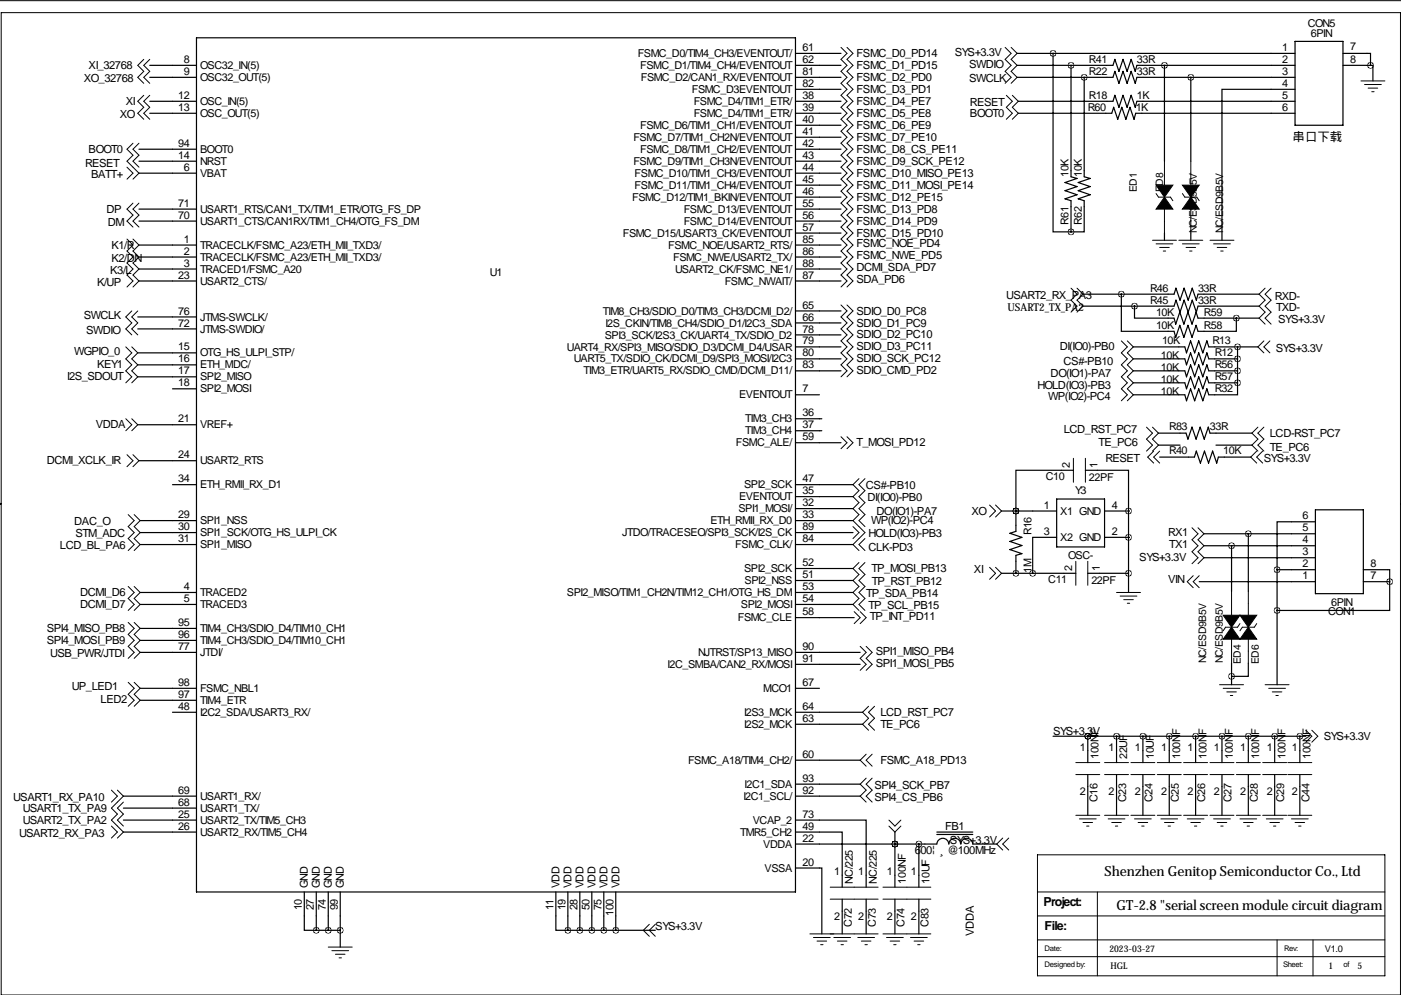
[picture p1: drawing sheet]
<svg xmlns="http://www.w3.org/2000/svg" width="297mm" height="211mm" viewBox="0 0 297 211" stroke-linecap="round" stroke-linejoin="round" font-family="sans-serif">
<g fill="none" stroke="#000" stroke-width=".21">
<path d="M0 .1h297.1M.3 2.7h296.6v208.3h-296.6zM30.5 12.6l-1.3 1.3 1.3 1.2-1.3 1.3 1.3 1.3M31.7 12.6l-1.2 1.3 1.2 1.2-1.2 1.3 1.2 1.3M178.3 10l1.3 1.3-1.3 1.3 1.3 1.3-1.3 1.2 1.3 1.3-1.3 1.3 1.3 1.2-1.3 1.3 1.3 1.3-1.3 1.2 1.3 1.3-1.3 1.3 1.3 1.3-1.3 1.2 1.3 1.3-1.3 1.3 1.3 1.2-1.3 1.3 1.3 1.3-1.3 1.2 1.3 1.3-1.3 1.3 1.3 1.3-1.3 1.2 1.3 1.3-1.3 1.3 1.3 1.2-1.3 1.3 1.3 1.3-1.3 1.2 1.3 1.3-1.3 1.3 1.3 1.3-1.3 1.2 1.3 1.3-1.3 1.3 1.3 1.2-1.3 1.3 1.3 1.3-1.3 1.2M179.6 10l1.2 1.3-1.2 1.3 1.2 1.3-1.2 1.2 1.2 1.3-1.2 1.3 1.2 1.2-1.2 1.3 1.2 1.3-1.2 1.2 1.2 1.3-1.2 1.3 1.2 1.3-1.2 1.2 1.2 1.3-1.2 1.3 1.2 1.2-1.2 1.3 1.2 1.3-1.2 1.2 1.2 1.3-1.2 1.3 1.2 1.3-1.2 1.2 1.2 1.3-1.2 1.3 1.2 1.2-1.2 1.3 1.2 1.3-1.2 1.2 1.2 1.3-1.2 1.3 1.2 1.3-1.2 1.2 1.2 1.3-1.2 1.3 1.2 1.2-1.2 1.3 1.2 1.3-1.2 1.2M213.1 10l1.3 1.3-1.3 1.3 1.3 1.3-1.3 1.2 1.3 1.3-1.3 1.3M214.4 10l1.2 1.3-1.2 1.3 1.2 1.3-1.2 1.2 1.2 1.3-1.2 1.3M288.5 17.2h5.1M289.3 17.9h3.6M290.1 18.7h2M290.8 19.4h.5"/>
<path d="M26.9 35.4l1.3 1.3-1.3 1.3M28.2 30.4l-1.3 1.2 1.3 1.3-1.3 1.3 2.6 2.5-1.3 1.3M29.5 30.4l-1.3 1.2 1.3 1.3-1.3 1.3 1.3 1.2M30.5 20.2l-1.3 1.3 1.3 1.2-1.3 1.3 1.3 1.3M31.7 20.2l-1.2 1.3 1.2 1.2-1.2 1.3 1.2 1.3M213.4 20.2l1.2 1.3-1.2 1.2 1.2 1.3-1.2 1.3M214.6 20.2l1.3 1.3-1.3 1.2 1.3 1.3-1.3 1.3M246.9 34.2v5.1M252.5 34.2v5.1M26.9 50.7l1.3 1.3-1.3 1.2 1.3 1.3-1.3 1.3 1.3 1.2-1.3 1.3 1.3 1.3-1.3 1.2M28.2 43.1l-1.3 1.2 1.3 1.3-1.3 1.3 1.3 1.2M28.2 50.7l1.3 1.3-1.3 1.2 1.3 1.3-1.3 1.3 1.3 1.2-1.3 1.3 1.3 1.3-1.3 1.2"/>
<path d="M29.5 43.1l-1.3 1.2 1.3 1.3-1.3 1.3 1.3 1.2M244.3 50.9h5.1M245.1 41l.5 .8h2.6l.5 .8M245.1 51.7h3.6M245.9 52.5h2M246.6 53.2h.5M246.9 44.3v5.1M249.9 50.9h5.1M250.7 41l.5 .8h2.5l.6 .8M250.7 51.7h3.6M251.5 52.5h2M252.2 53.2h.5"/>
<path d="M252.5 44.3v5.1M256.5 50.9h5.1M257.3 51.7h3.6M258.1 52.5h2M258.8 53.2h.5M26.7 73.5l1.2 1.3-1.2 1.3 1.2 1.3-1.2 1.2 1.2 1.3-1.2 1.3M27.9 65.9l-1.2 1.3 1.2 1.3-1.2 1.2 1.2 1.3M27.9 73.5l1.3 1.3-1.3 1.3 1.3 1.3-1.3 1.2 1.3 1.3-1.3 1.3M29.2 65.9l-1.3 1.3 1.3 1.3-1.3 1.2 1.3 1.3M178.3 64.7l1.3 1.2-1.3 1.3 1.3 1.3-1.3 1.2 1.3 1.3-1.3 1.3 1.3 1.2-1.3 1.3 1.3 1.3-1.3 1.3 1.3 1.2-1.3 1.3M179.6 64.7l1.2 1.2-1.2 1.3 1.2 1.3-1.2 1.2 1.2 1.3-1.2 1.3 1.2 1.2-1.2 1.3 1.2 1.3-1.2 1.3 1.2 1.2-1.2 1.3M227.1 61.1l1.2 1.3-1.2 1.2 1.2 1.3-1.2 1.3"/>
<path d="M228.3 61.1l1.3 1.3-1.3 1.2 1.3 1.3-1.3 1.3M237.7 72.3l1.3 1.2-1.3 1.3 1.3 1.3-1.3 1.3 1.3 1.2-1.3 1.3 1.3 1.3-1.3 1.2 1.3 1.3-1.3 1.3M239 72.3l1.3 1.2-1.3 1.3 1.3 1.3-1.3 1.3 1.3 1.2-1.3 1.3 1.3 1.3-1.3 1.2 1.3 1.3-1.3 1.3M268 72.3l-1.3 1.2 1.3 1.3M268.2 61.1l-1.2 1.3 1.2 1.2-1.2 1.3 1.2 1.3-1.2 1.3 1.2 1.2M269.2 72.3l-1.2 1.2 1.2 1.3M269.5 61.1l-1.3 1.3 1.3 1.2-1.3 1.3 1.3 1.3-1.3 1.3 1.3 1.2M26.7 88.8l1.2 1.3-1.2 1.2M26.9 96.4l1.3 1.3-1.3 1.2M27.9 88.8l1.3 1.3-1.3 1.2M28.2 96.4l1.3 1.3-1.3 1.2M178.3 92.6l1.3 1.3-1.3 1.2"/>
<path d="M179.6 92.6l1.2 1.3-1.2 1.2M227.6 97.2v5M230.1 97.2v5M243.1 90.6l1.2 1.2-1.2 1.3 1.2 1.3-1.2 1.2M244.3 90.6l1.3 1.2-1.3 1.3 1.3 1.3-1.3 1.2M244.6 95.6l-1.3 1.3 1.3 1.3M245.9 95.6l-1.3 1.3 1.3 1.3M266.4 95.6l-1.2 1.3 1.2 1.3M266.7 90.6l-1.3 1.2 1.3 1.3-1.3 1.3 1.3 1.2M267.7 95.6l-1.3 1.3 1.3 1.3M268 90.6l-1.3 1.2 1.3 1.3-1.3 1.3 1.3 1.2M0 106.8h.3"/>
<path d="M0 106.7l.3 .1M.3 106.8l-.4 .2M27.2 109.1l1.2 1.3-1.2 1.2 1.2 1.3-1.2 1.3 1.2 1.3-1.2 1.2M28.4 109.1l1.3 1.3-1.3 1.2 1.3 1.3-1.3 1.3 1.3 1.3-1.3 1.2M180.8 111.6l1.3 1.3-1.3 1.3M182.1 101.5l-1.3 1.3 1.3 1.2-1.3 1.3 1.3 1.3-1.3 1.2 1.3 1.3-1.3 1.3 2.6 2.5-2.6 2.6 1.3 1.2M182.1 119.3l-1.3 1.2 1.3 1.3-1.3 1.3 1.3 1.2-1.3 1.3 1.3 1.3-1.3 1.3 1.3 1.2M183.4 101.5l-1.3 1.3 1.3 1.2-1.3 1.3 1.3 1.3-1.3 1.2 1.3 1.3-1.3 1.3 1.3 1.2M183.4 119.3l-1.3 1.2 1.3 1.3-1.3 1.3 1.3 1.2-1.3 1.3 1.3 1.3-1.3 1.3 1.3 1.2M183.4 114.2l-1.3 1.3 1.3 1.2M209.8 107.1l1.3 1.2-1.3 1.3M211.1 107.1l1.2 1.2-1.2 1.3"/>
<path d="M228.1 119v5.1M230.6 119v5.1M252.7 111.9l1.3 1.3-1.3 1.2 1.3 1.3-1.3 1.3 1.3 1.3-1.3 1.2M254 111.9l1.3 1.3-1.3 1.2 1.3 1.3-1.3 1.3 1.3 1.3-1.3 1.2M296.9 106.8h.2M296.9 106.8l.2 .1M297.1 106.7l-.2 .1M27.2 124.3l1.2 1.3-1.2 1.3 1.2 1.3-1.2 1.2M27.2 132l1.2 1.2-1.2 1.3 1.2 1.3-1.2 1.2 1.2 1.3-1.2 1.3M28.4 124.3l1.3 1.3-1.3 1.3 1.3 1.3-1.3 1.2M28.4 132l1.3 1.2-1.3 1.3 1.3 1.3-1.3 1.2 1.3 1.3-1.3 1.3M181.1 129.7l1.3 1.3-1.3 1.2"/>
<path d="M182.4 137l1.2 1.3-1.2 1.3 1.2 1.3-1.2 1.2M182.4 129.7l1.2 1.3-1.2 1.2M183.6 137l1.3 1.3-1.3 1.3 1.3 1.3-1.3 1.2M209.8 120.3l1.3 1.3-1.3 1.2M211.1 120.3l1.2 1.3-1.2 1.2M236.7 125.6h5.1M237.5 126.4h3.5M238.3 127.1h2M239 127.9h.5M253 122.1l-1.3 1.2 1.3 1.3M254.3 122.1l-1.3 1.2 1.3 1.3M261.1 125.4v5"/>
<path d="M261.1 135.5v5.1M262.9 132.2l-.5 .8h-2.6l-.5 .7M264.7 125.4v5M264.7 135.5v5.1M266.4 132.2l-.5 .8h-2.5l-.5 .7M27.2 144.7l1.2 1.2-1.2 1.3 1.2 1.3-1.2 1.2M28.4 144.7l1.3 1.2-1.3 1.3 1.3 1.3-1.3 1.2M183.6 159.9l-1.2 1.3 1.2 1.2M184.1 149.7l-1.2 1.3 1.2 1.3-1.2 1.3 1.2 1.2M184.9 159.9l-1.3 1.3 1.3 1.2M185.4 149.7l-1.3 1.3 1.3 1.3-1.3 1.3 1.3 1.2M258.6 145.2h5.1"/>
<path d="M259.3 145.9h3.6M260.1 146.7h2M260.9 147.5h.5M268.2 145.2h5.1M269 145.9h3.5M269.7 146.7h2.1M270.5 147.5h.5M276.9 154.8l1.2 1.3-1.2 1.3M278.1 154.8l1.3 1.3-1.3 1.3M23.6 175.1l1.3 1.3-1.3 1.3M23.6 167.5l1.3 1.3-1.3 1.3M24.9 167.5l1.3 1.3-2.6 2.5 1.3 1.3-1.3 1.3 2.6 2.5-1.3 1.3"/>
<path d="M26.2 170.1l-1.3 1.2 1.3 1.3-1.3 1.3 1.3 1.2M183.6 165l-1.2 1.3 1.2 1.2-1.2 1.3 1.2 1.3M184.9 165l-1.3 1.3 1.3 1.2-1.3 1.3 1.3 1.3M188.5 175.1l1.2 1.3 1.3-1.3M188.5 173.9l1.2 1.2 1.3-1.2M212.6 177.7l-1.3 1.3 1.3 1.2M213.9 177.7l-1.3 1.3 1.3 1.2M228.1 161.7h5.1M228.1 164.2h5.1M228.1 172.9h5.1M228.9 173.6h3.5M229.6 174.4h2"/>
<path d="M230.4 175.1h.5M234.2 161.7h5.1M234.2 164.2h5.1M234.2 172.9h5.1M234.9 173.6h3.6M235.7 174.4h2M236.5 175.1h.5M239.8 161.7h5.1M239.8 164.2h5.1M239.8 172.9h5.1M240.5 173.6h3.6M241.3 174.4h2"/>
<path d="M242.1 175.1h.5M245.4 161.7h5M245.4 164.2h5M245.4 172.9h5M246.1 173.6h3.6M246.9 174.4h2M247.6 175.1h.6M251 161.7h5M251 164.2h5M251 172.9h5M251.7 173.6h3.6M252.5 174.4h2"/>
<path d="M253.2 175.1h.5M256.5 161.7h5.1M256.5 164.2h5.1M256.5 172.9h5.1M257.3 173.6h3.6M258.1 174.4h2M258.8 175.1h.5M262.1 161.7h5.1M262.1 164.2h5.1M262.1 172.9h5.1M262.9 173.6h3.5M263.7 174.4h2"/>
<path d="M264.4 175.1h.5M267.7 161.7h5.1M267.7 164.2h5.1M267.7 172.9h5.1M268.5 173.6h3.5M269.2 174.4h2.1M270 175.1h.5M273 161.7h5.1M273 164.2h5.1M273 172.9h5.1M273.8 173.6h3.6M274.6 174.4h2"/>
<path d="M275.3 175.1h.5M137.7 196l-1.3 1.2 1.3 1.3M138.9 196l-1.2 1.2 1.2 1.3M171.7 198h14.5M172.5 198.8h3.5M173.2 199.5h2.1M176 188.1h10.2M176 190.6h10.2M176.8 198.8h3.5M177.5 199.5h2.1M181.9 198.8h3.5M182.6 199.5h2.1"/>
<path d="M187.2 188.1h10.2M187.2 190.6h10.2M187.2 198h10.2M188 198.8h3.5M188.7 199.5h2.1M193 198.8h3.6M193.8 199.5h2M220 199.3h73.6M220 194.2h73.6M220 181.2h73.6v25.7h-73.6zM220 189.1h73.6M232.7 189.1v17.8"/>
<path d="M270.8 199.3v7.6M278.4 199.3v7.6M69.6 200.8h5.1M70.4 201.6h3.5M71.1 202.3h2.1M71.9 203.1h.5M174 200.3h.5M178.3 200.3h.5M183.4 200.3h.5M189.5 200.3h.5M194.6 200.3h.5M220 202.8h73.6"/>
</g>
<g fill="none" stroke="#000" stroke-width=".25">
<path d="M31.7 16.4h10M31.7 13.9h10M41.7 8h127v181.1h-127zM168.7 16.4h9.6M168.7 13.9h9.6M168.7 11.3h9.6M168.7 18.9h9.6M215.6 16.4h20.4l.4-1.3 .8 2.6 .9-2.6 .9 2.6 .8-2.6 .9 2.6 .3-1.3h33.6M215.6 13.9h20.4l.4-1.3 .8 2.5 .9-2.5 .9 2.5 .8-2.5 .9 2.5 .3-1.2h33.6M215.6 11.3h59M223.3 11.3v37.9h3.8M227.1 13.9v23.6l1.2 .3-2.5 .9 2.5 .9-2.5 .8 2.5 .9-2.5 .9 1.3 .4v6.6"/>
<path d="M229.9 16.4v21.1l1.2 .3-2.5 .9 2.5 .9-2.5 .8 2.5 .9-2.5 .9 1.3 .4v6.6h-2.8M246.9 13.9v20.3M252.5 16.4v17.8M274.6 18.9h-15.5v32M274.6 8.8h10.1v17.8h-10.1zM284.7 11.3h5.9v2.6M284.7 13.9h5.9M290.6 13.9h.5v3.3M29.5 36.7h12.2M29.5 34.2h12.2M29.5 31.6h12.2M31.7 24h10"/>
<path d="M31.7 21.5h10M168.7 24h9.6M168.7 21.5h9.6M168.7 26.6h9.6M168.7 36.7h9.6M168.7 34.2h9.6M168.7 29.1h9.6M168.7 31.6h9.6M168.7 39.3h9.6M215.9 21.5h20.1l.4-1.3 .8 2.5 .9-2.5 .9 2.5 .8-2.5 .9 2.5 .3-1.2h33.6M215.9 24h19.8l.4-1.3 .9 2.6 .8-2.6 .9 2.6 .9-2.6 .8 2.6 .4-1.3h33.8M29.5 52h12.2"/>
<path d="M29.5 54.5h12.2M29.5 57h12.2M29.5 59.6h12.2M29.5 44.3h12.2M29.5 46.9h12.2M168.7 52h9.6M168.7 54.5h9.6M168.7 57h9.6M168.7 59.6h9.6M168.7 41.8h9.6M168.7 44.3h9.6M168.7 46.9h9.6"/>
<path d="M168.7 49.4h9.6M246.9 49.4v1.5M252.5 49.4v1.5M29.2 74.8h12.5M29.2 77.4h12.5M29.2 79.9h12.5M29.2 67.2h12.5M29.2 69.7h12.5M168.7 76.1h9.6M168.7 73.5h9.6M168.7 78.6h9.6M168.7 71h9.6"/>
<path d="M168.7 68.5h9.6M168.7 65.9h9.6M229.6 62.4h19.3l.4-1.3 .9 2.5 .9-2.5 .8 2.5 .9-2.5 .8 2.5 .4-1.2h13M229.6 64.9h19.3l.4-1.3 1.7 5.1 .9-2.5 .8 2.5 .9-2.5 .4 1.3h13M237.7 62.4v7.8h11.2l.4 1.3 .8-2.5 .9 2.5 .9-2.5 .8 2.5 .9-2.5 .4 1.2h8.1v-2.7M240.3 76.1h10.9l.4 1.3 .8-2.6 .9 2.6 .9-2.6 .8 2.6 .9-2.6 .4 1.3h6.1M240.3 73.5h10.9l.4 1.3 .8-2.5 .9 2.5 .9-2.5 .8 2.5 .9-2.5 .4 1.2h10.4M240.3 78.6h10.9l.4 1.3 .8-2.5 .9 2.5 .9-2.5 .8 2.5 .9-2.5 .4 1.2h6.1M240.5 64.9v2.6h8.4l.4 1.2 .8-2.5M262.4 73.5v7.7M267 64.9h-13l-.4 1.3-.8-2.6-.9 2.6-.8-2.6-.9 2.6M29.2 90.1h12.5"/>
<path d="M29.5 97.7h12.2M36.6 82.4h5.1M168.7 83.7h5M168.7 88.8h5.5M168.7 91.3h5.5M168.7 93.9h9.6M227.6 99.7h-12.2v8.6M230.1 99.7h9.2v8.6M240.3 81.2h10.9l.4 1.2 .8-2.5 .9 2.5 .9-2.5 .8 2.5 .9-2.5 .4 1.3h6.1M245.6 91.8h5.9l.4 1.3 .8-2.5 .9 2.5 .9-2.5 .8 2.5 .9-2.5 .3 1.2h8.9M245.6 94.4h4.6M245.9 96.9h7.3l.4-1.3 .9 2.6 .9-2.6 .8 2.6 .9-2.6 .9 2.6 .3-1.3h6.9"/>
<path d="M257.8 94.4h7.6M262.4 81.2v2.5h-6.1l-.4-1.3-.9 2.6-.8-2.6-.9 2.6-.9-2.6-.8 2.6-.4-1.3h-10.9M29.7 110.4h12M29.7 112.9h12M29.7 115.5h12M36.6 102.8h5.1M168.7 110.4h12.1M168.7 112.9h12.1M168.7 115.5h12.1M168.7 107.8h12.1M168.7 102.8h12.1M168.7 105.3h12.1"/>
<path d="M212.3 108.3h11.7M215.4 108.3h.1M215.4 108.3v4.4l-1.3 .4 2.6 .8-2.6 .9 2.6 .9-2.6 .8 2.6 .9-1.3 .3v3.9M224 105.8h10.2v10.2h-10.2zM224 113.9h-5.1v7.7M234.2 108.3h5.1M234.2 113.9h5.1M239.3 108.3h.1M239.3 113.9h.1M239.3 108.3v17.3M255.3 118.3h23.6M255.3 115.7h23.6"/>
<path d="M255.3 113.2h23.6M261.1 115.7v9.7M264.7 113.2v12.2M278.9 110.6h-8.1v10.2M278.9 108.1h10.2v17.8h-10.2zM29.7 125.6h12M29.7 128.2h12M29.7 135.8h12M29.7 133.2h12M29.7 138.3h12M168.7 125.6h12.1M168.7 128.2h12.1"/>
<path d="M168.7 138.3h13.7M168.7 131h12.4M168.7 120.5h12.1M168.7 123.1h12.1M212.3 121.6h15.8M230.6 121.6h8.7M254.3 123.3h24.6M270.8 120.8h8.1M270.8 120.8v24.4M289.1 120.8h5.5v2.5M289.1 123.3h5.5M294.6 123.3v6.1h-23.8"/>
<path d="M29.7 145.9h12M29.7 148.5h12M36.6 151h5.1M168.7 151h14.2M168.7 145.9h5M168.7 140.9h13.7M168.7 153.6h14.2M223.3 156.1h53.6M230.6 156.1h.1M230.6 156.1v5.6M236.7 156.1v5.6M242.3 156.1v5.6"/>
<path d="M247.9 156.1v5.6M253.5 156.1v5.6M259.1 156.1v5.6M261.1 140.6v4.6M264.7 140.6v2.8h-3.6M264.7 156.1v5.6M270.3 156.1v5.6M275.6 156.1v5.6M26.2 173.9h15.5M26.2 176.4h15.5M26.2 168.8h15.5M26.2 171.3h15.5"/>
<path d="M168.7 179l29.9-.1a1.27 1.27 0 0 1 1.3-1.2 1.27 1.27 0 0 1 1.3 1.3 1.27 1.27 0 0 1 1.2-1.3 1.27 1.27 0 0 1 1.3 1.3 1.27 1.27 0 0 1 1.3-1.3 1.27 1.27 0 0 1 1.2 1.3h5.1M168.7 173.9h14.9v14.2M168.7 176.4h9.9v11.7M168.7 166.3h13.7M168.7 168.8h13.7M168.7 161.2h13.7M189.7 179v9.1M189.7 179h.1M189.7 176.4v2.6M194.8 179v9.1M198.6 176.4h7.6M198.6 176.9h7.6"/>
<path d="M230.6 164.2v8.7M236.7 164.2v8.7M242.3 164.2v8.7M247.9 164.2v8.7M253.5 164.2v8.7M259.1 164.2v8.7M264.7 164.2v8.7M270.3 164.2v8.7M275.6 164.2v8.7M64.5 189.1v8.1h2.6M67.1 189.1v8.1M67.1 197.2h5"/>
<path d="M69.6 189.1v8.1M72.1 189.1v11.7M117.9 189.1v8.1h2.5M120.4 189.1v8.1M120.4 197.2h18.5M122.9 189.1v8.1M125.5 189.1v8.1M128 189.1v8.1M130.6 189.1v8.1M168.7 184h5.5v14M178.6 190.6v7.4M183.6 190.6v7.4"/>
<path d="M189.7 190.6v7.4M194.8 190.6v7.4"/>
</g>
<path d="M245.1 39.3h3.6l-1.8 2.5zM246.9 41.8l1.8 2.5h-3.6zM250.7 39.3h3.6l-1.8 2.5zM252.5 41.8l1.8 2.5h-3.6zM259.3 130.4h3.6l-1.8 2.6zM261.1 133l1.8 2.5h-3.6zM262.9 130.4h3.5l-1.7 2.6zM264.7 133l1.7 2.5h-3.5z" fill="#000" stroke="#000" stroke-width=".21"/>
<path d="M239.2 113.9a.05 .05 0 0 0 .1 0 .05 .05 0 0 0-.1 0zM239.2 108.3a.05 .05 0 0 0 .1 0 .05 .05 0 0 0-.1 0zM239.2 121.6a.05 .05 0 0 0 .1 0 .05 .05 0 0 0-.1 0zM215.3 108.3a.05 .05 0 0 0 .1 0 .05 .05 0 0 0-.1 0zM242.3 156.1a.05 .05 0 0 0 .1 0 .05 .05 0 0 0-.1 0zM236.7 156.1a.05 .05 0 0 0 .1 0 .05 .05 0 0 0-.1 0zM253.4 156.1a.05 .05 0 0 0 .1 0 .05 .05 0 0 0-.1 0zM259 156.1a.05 .05 0 0 0 .1 0 .05 .05 0 0 0-.1 0zM264.6 156.1a.05 .05 0 0 0 .1 0 .05 .05 0 0 0-.1 0zM270.2 156.1a.05 .05 0 0 0 .1 0 .05 .05 0 0 0-.1 0zM252.4 16.4a.05 .05 0 0 0 .1 0 .05 .05 0 0 0-.1 0zM246.8 13.9a.05 .05 0 0 0 .1 0 .05 .05 0 0 0-.1 0zM240.5 64.9a.05 .05 0 0 0 .1 0 .05 .05 0 0 0-.1 0zM237.7 62.4a.05 .05 0 0 0 .1 0 .05 .05 0 0 0-.1 0zM229.8 16.4a.05 .05 0 0 0 .1 0 .05 .05 0 0 0-.1 0zM227 13.9a.05 .05 0 0 0 .1 0 .05 .05 0 0 0-.1 0zM223.2 11.3a.05 .05 0 0 0 .1 0 .05 .05 0 0 0-.1 0zM227 49.2a.05 .05 0 0 0 .1 0 .05 .05 0 0 0-.1 0zM275.5 156.1a.05 .05 0 0 0 .1 0 .05 .05 0 0 0-.1 0zM261.1 143.4a.05 .05 0 0 0 .1 0 .05 .05 0 0 0-.1 0zM230.6 156.1a.05 .05 0 0 0 .1 0 .05 .05 0 0 0-.1 0zM290.5 13.9a.05 .05 0 0 0 .1 0 .05 .05 0 0 0-.1 0zM294.6 123.3a.05 .05 0 0 0 .1 0 .05 .05 0 0 0-.1 0zM67 197.2a.05 .05 0 0 0 .1 0 .05 .05 0 0 0-.1 0zM72.1 197.2a.05 .05 0 0 0 .1 0 .05 .05 0 0 0-.1 0zM128 197.2a.05 .05 0 0 0 .1 0 .05 .05 0 0 0-.1 0zM125.4 197.2a.05 .05 0 0 0 .1 0 .05 .05 0 0 0-.1 0zM122.9 197.2a.05 .05 0 0 0 .1 0 .05 .05 0 0 0-.1 0zM130.5 197.2a.05 .05 0 0 0 .1 0 .05 .05 0 0 0-.1 0zM189.7 179a.05 .05 0 0 0 .1 0 .05 .05 0 0 0-.1 0zM194.8 179a.05 .05 0 0 0 .1 0 .05 .05 0 0 0-.1 0zM189.7 179a.05 .05 0 0 0 .1 0 .05 .05 0 0 0-.1 0zM262.3 73.5a.05 .05 0 0 0 .1 0 .05 .05 0 0 0-.1 0zM215.3 108.3a.05 .05 0 0 0 .1 0 .05 .05 0 0 0-.1 0zM262.1 67.5a.05 .05 0 0 0 .1 0 .05 .05 0 0 0-.1 0zM218.9 121.6a.05 .05 0 0 0 .1 0 .05 .05 0 0 0-.1 0zM215.3 121.6a.05 .05 0 0 0 .1 0 .05 .05 0 0 0-.1 0zM230.6 156.1a.05 .05 0 0 0 .1 0 .05 .05 0 0 0-.1 0zM262.3 76.1a.05 .05 0 0 0 .1 0 .05 .05 0 0 0-.1 0zM262.3 78.6a.05 .05 0 0 0 .1 0 .05 .05 0 0 0-.1 0zM270.7 129.4a.05 .05 0 0 0 .1 0 .05 .05 0 0 0-.1 0zM264.6 113.2a.05 .05 0 0 0 .1 0 .05 .05 0 0 0-.1 0zM261.1 115.7a.05 .05 0 0 0 .1 0 .05 .05 0 0 0-.1 0zM270.7 120.8a.05 .05 0 0 0 .1 0 .05 .05 0 0 0-.1 0zM262.3 81.2a.05 .05 0 0 0 .1 0 .05 .05 0 0 0-.1 0z" fill="#000" stroke="#000" stroke-width="1.3"/>
<g font-size="3">
<text x="234.2" y="185.8">Shenzhen Genitop Semiconductor Co., Ltd</text>
<text x="236.7" y="192.9">GT-2.8 &quot;serial screen module circuit diagram</text>
</g>
<g font-size="2.6">
<text x="274.1" y="29.9">串口下载</text>
<text x="221.2" y="192.2">Project:</text>
<text x="221.5" y="197.2">File:</text>
</g>
<g font-size="2.4">
<text x="202.4" y="11.8">SYS+3.3V</text>
<text x="17.8" y="17.4">XO_32768</text>
<text x="18.8" y="14.6">XI_32768</text>
<text x="181.6" y="12.1">FSMC_D0_PD14</text>
<text x="181.6" y="14.6">FSMC_D1_PD15</text>
<text x="181.6" y="17.2">FSMC_D2_PD0</text>
<text x="205.5" y="14.4">SWDIO</text>
<text x="205.5" y="17.4">SWCLK</text>
<text x="26.7" y="22.2">XI</text>
<text x="181.6" y="19.7">FSMC_D3_PD1</text>
<text x="181.6" y="22.2">FSMC_D4_PE7</text>
<text x="205.7" y="22.5">RESET</text>
<text x="25.4" y="25">XO</text>
<text x="181.6" y="24.8">FSMC_D5_PE8</text>
<text x="181.6" y="27.3">FSMC_D6_PE9</text>
<text x="181.6" y="29.9">FSMC_D7_PE10</text>
<text x="205.6" y="24.8">BOOT0</text>
<text x="18" y="35.4">RESET</text>
<text x="18.8" y="32.4">BOOT0</text>
<text x="181.6" y="32.4">FSMC_D8_CS_PE11</text>
<text x="181.6" y="34.9">FSMC_D9_SCK_PE12</text>
<text x="19.3" y="37.7">BATT+</text>
<text x="181.6" y="37.5">FSMC_D10_MISO_PE13</text>
<text x="181.6" y="40">FSMC_D11_MOSI_PE14</text>
<text x="22.6" y="45.1">DP</text>
<text x="22.9" y="47.9">DM</text>
<text x="181.6" y="42.6">FSMC_D12_PE15</text>
<text x="181.6" y="45.1">FSMC_D13_PD8</text>
<text x="181.6" y="47.6">FSMC_D14_PD9</text>
<text x="23.6" y="52.7">K1/R</text>
<text x="181.6" y="50.2">FSMC_D15_PD10</text>
<text x="181.6" y="52.5">FSMC_NOE_PD4</text>
<text x="23.4" y="58.1">K3/L</text>
<text x="23.6" y="55.5">K2/DN</text>
<text x="181.6" y="55">FSMC_NWE_PD5</text>
<text x="181.6" y="57.5">DCMI_SDA_PD7</text>
<text x="20.6" y="60.6">K/UP</text>
<text x="181.6" y="60.1">SDA_PD6</text>
<text x="213.4" y="63.4">USART2_RX_PA3</text>
<text x="270.3" y="63.6">RXD-</text>
<text x="270.6" y="65.9">TXD-</text>
<text x="17.8" y="67.7">SWCLK</text>
<text x="18.3" y="70.8">SWDIO</text>
<text x="181.6" y="66.7">SDIO_D0_PC8</text>
<text x="181.6" y="69.2">SDIO_D1_PC9</text>
<text x="181.6" y="71.8">SDIO_D2_PC10</text>
<text x="271" y="68.5">SYS+3.3V</text>
<text x="15.7" y="75.3">WGPIO_0</text>
<text x="181.6" y="74.3">SDIO_D3_PC11</text>
<text x="181.6" y="76.8">SDIO_SCK_PC12</text>
<text x="224.7" y="74.3">DI(IO0)-PB0</text>
<text x="225.5" y="77.4">CS#-PB10</text>
<text x="270.5" y="74.6">SYS+3.3V</text>
<text x="14.2" y="80.7">I2S_SDOUT</text>
<text x="20.6" y="78.1">KEY1</text>
<text x="181.6" y="79.4">SDIO_CMD_PD2</text>
<text x="220" y="82.4">HOLD(IO3)-PB3</text>
<text x="222.8" y="79.9">DO(IO1)-PA7</text>
<text x="222.3" y="84.7">WP(IO2)-PC4</text>
<text x="20.3" y="90.8">VDDA</text>
<text x="181.6" y="94.6">T_MOSI_PD12</text>
<text x="225.6" y="91.8">LCD_RST_PC7</text>
<text x="232.9" y="94.6">TE_PC6</text>
<text x="269.2" y="92.6">LCD-RST_PC7</text>
<text x="269.2" y="95.6">TE_PC6</text>
<text x="9.9" y="98.4">DCMI_XCLK_IR</text>
<text x="234.4" y="97.9">RESET</text>
<text x="268" y="97.9">SYS+3.3V</text>
<text x="183.6" y="103.8">CS#-PB10</text>
<text x="183.9" y="106.3">DI(IO0)-PB0</text>
<text x="15.7" y="111.4">DAC_O</text>
<text x="16" y="113.9">STM_ADC</text>
<text x="184.2" y="113.9">HOLD(IO3)-PB3</text>
<text x="184.7" y="111.1">WP(IO2)-PC4</text>
<text x="185.9" y="109.1">DO(IO1)-PA7</text>
<text x="206" y="109.1">XO</text>
<text x="247.7" y="113.7">RX1</text>
<text x="12.7" y="116.5">LCD_BL_PA6</text>
<text x="184.2" y="116.7">CLK-PD3</text>
<text x="241.6" y="119">SYS+3.3V</text>
<text x="247.9" y="116.2">TX1</text>
<text x="184.8" y="121.3">TP_MOSI_PB13</text>
<text x="184.8" y="124.1">TP_RST_PB12</text>
<text x="206.5" y="121.6">XI</text>
<text x="247.7" y="123.6">VIN</text>
<text x="17" y="126.4">DCMI_D6</text>
<text x="17" y="128.9">DCMI_D7</text>
<text x="183.6" y="126.6">TP_SDA_PB14</text>
<text x="184.2" y="129.2">TP_SCL_PB15</text>
<text x="184.4" y="131.5">TP_INT_PD11</text>
<text x="9.9" y="134">SPI4_MISO_PB8</text>
<text x="9.9" y="136.5">SPI4_MOSI_PB9</text>
<text x="10.7" y="139.3">USB_PWR/JTDI</text>
<text x="185.7" y="138.8">SPI1_MISO_PB4</text>
<text x="185.7" y="141.4">SPI1_MOSI_PB5</text>
<text x="15.2" y="146.2">UP_LED1</text>
<text x="21.3" y="149">LED2</text>
<text x="186.7" y="154.3">TE_PC6</text>
<text x="186.7" y="151.8">LCD_RST_PC7</text>
<text x="223.3" y="155.8">SYS+3.3V</text>
<text x="186.7" y="161.9">FSMC_A18_PD13</text>
<text x="280.7" y="156.9">SYS+3.3V</text>
<text x="185.4" y="167.3">SPI4_SCK_PB7</text>
<text x="2.8" y="169.8">USART1_RX_PA10</text>
<text x="4.8" y="172.1">USART1_TX_PA9</text>
<text x="185.4" y="169.8">SPI4_CS_PB6</text>
<text x="4" y="177.4">USART2_RX_PA3</text>
<text x="4.8" y="174.6">USART2_TX_PA2</text>
<text x="200.4" y="175.9">FB1</text>
<text x="201.4" y="179">SYS+3.3V</text>
<text x="193.9" y="181">600¦¸@100MHz</text>
<text x="138.9" y="197.2">SYS+3.3V</text>
<text x="206.5" y="198.4" transform="rotate(-90 206.5 198.4)">VDDA</text>
</g>
<g font-size="2.3">
<text x="277.3" y="5.7">CON5</text>
<text x="170.2" y="10.8">61</text>
<text x="271.9" y="10.8">1</text>
<text x="277.9" y="7.8">6PIN</text>
<text x="286.3" y="10.6">7</text>
<text x="38.9" y="13.3">8</text>
<text x="38.9" y="15.9">9</text>
<text x="42.4" y="14.6">OSC32_IN(5)</text>
<text x="42.4" y="17.2">OSC32_OUT(5)</text>
<text x="135.2" y="12.1">FSMC_D0/TIM4_CH3/EVENTOUT/</text>
<text x="135.7" y="14.6">FSMC_D1/TIM4_CH4/EVENTOUT</text>
<text x="135.9" y="17.2">FSMC_D2/CAN1_RX/EVENTOUT</text>
<text x="170.2" y="15.9">81</text>
<text x="170.2" y="13.3">62</text>
<text x="230.9" y="15.9">R22</text>
<text x="230.9" y="13.3">R41</text>
<text x="241" y="15.9">33R</text>
<text x="241" y="13.3">33R</text>
<text x="271.9" y="13.3">2</text>
<text x="271.9" y="15.9">3</text>
<text x="286.3" y="13.3">8</text>
<text x="37.8" y="21">12</text>
<text x="37.8" y="23.5">13</text>
<text x="42.4" y="22.2">OSC_IN(5)</text>
<text x="146.7" y="19.7">FSMC_D3EVENTOUT</text>
<text x="147.1" y="22.2">FSMC_D4/TIM1_ETR/</text>
<text x="170.2" y="21">38</text>
<text x="170.2" y="23.5">39</text>
<text x="170.2" y="18.4">82</text>
<text x="230.6" y="23.5">R60</text>
<text x="230.9" y="21">R18</text>
<text x="240.8" y="23.5">1K</text>
<text x="241" y="21">1K</text>
<text x="271.9" y="18.4">4</text>
<text x="271.9" y="21">5</text>
<text x="271.9" y="23.5">6</text>
<text x="42.4" y="24.8">OSC_OUT(5)</text>
<text x="134.3" y="29.9">FSMC_D7/TIM1_CH2N/EVENTOUT</text>
<text x="135.7" y="27.3">FSMC_D6/TIM1_CH1/EVENTOUT</text>
<text x="147.1" y="24.8">FSMC_D4/TIM1_ETR/</text>
<text x="170.2" y="26">40</text>
<text x="170.2" y="28.6">41</text>
<text x="37.8" y="33.7">14</text>
<text x="37.8" y="31.1">94</text>
<text x="42.4" y="34.9">NRST</text>
<text x="42.4" y="32.4">BOOT0</text>
<text x="134.3" y="34.9">FSMC_D9/TIM1_CH3N/EVENTOUT</text>
<text x="135.7" y="32.4">FSMC_D8/TIM1_CH2/EVENTOUT</text>
<text x="170.2" y="31.1">42</text>
<text x="170.2" y="33.7">43</text>
<text x="38.9" y="36.2">6</text>
<text x="42.4" y="37.5">VBAT</text>
<text x="134.6" y="37.5">FSMC_D10/TIM1_CH3/EVENTOUT</text>
<text x="134.6" y="40">FSMC_D11/TIM1_CH4/EVENTOUT</text>
<text x="170.2" y="36.2">44</text>
<text x="170.2" y="38.7">45</text>
<text x="170.2" y="41.3">46</text>
<text x="226.6" y="37.5" transform="rotate(-90 226.6 37.5)">10K</text>
<text x="229.4" y="37.5" transform="rotate(-90 229.4 37.5)">10K</text>
<text x="37.8" y="43.8">71</text>
<text x="37.8" y="46.4">70</text>
<text x="42.4" y="45.1">USART1_RTS/CAN1_TX/TIM1_ETR/OTG_FS_DP</text>
<text x="42.4" y="47.6">USART1_CTS/CAN1RX/TIM1_CH4/OTG_FS_DM</text>
<text x="134" y="42.6">FSMC_D12/TIM1_BKIN/EVENTOUT</text>
<text x="145" y="47.6">FSMC_D14/EVENTOUT</text>
<text x="145" y="45.1">FSMC_D13/EVENTOUT</text>
<text x="170.2" y="46.4">56</text>
<text x="170.2" y="43.8">55</text>
<text x="226.6" y="47.7" transform="rotate(-90 226.6 47.7)">R61</text>
<text x="229.4" y="47.7" transform="rotate(-90 229.4 47.7)">R62</text>
<text x="38.9" y="51.4">1</text>
<text x="38.9" y="54">2</text>
<text x="42.4" y="52.7">TRACECLK/FSMC_A23/ETH_MII_TXD3/</text>
<text x="132.1" y="50.2">FSMC_D15/USART3_CK/EVENTOUT</text>
<text x="141.7" y="52.7">FSMC_NOE/USART2_RTS/</text>
<text x="170.2" y="54">86</text>
<text x="170.2" y="51.4">85</text>
<text x="170.2" y="48.9">57</text>
<text x="37.8" y="59.1">23</text>
<text x="38.9" y="56.5">3</text>
<text x="42.4" y="55.3">TRACECLK/FSMC_A23/ETH_MII_TXD3/</text>
<text x="42.4" y="57.8">TRACED1/FSMC_A20</text>
<text x="103.8" y="58.6">U1</text>
<text x="142.7" y="55.3">FSMC_NWE/USART2_TX/</text>
<text x="143.1" y="57.8">USART2_CK/FSMC_NE1/</text>
<text x="170.2" y="56.5">88</text>
<text x="170.2" y="59.1">87</text>
<text x="42.4" y="60.3">USART2_CTS/</text>
<text x="153.7" y="60.3">FSMC_NWAIT/</text>
<text x="170.2" y="65.4">65</text>
<text x="213.6" y="65.9">USART2_TX_PA2</text>
<text x="243.8" y="64.4">R45</text>
<text x="243.8" y="61.9">R46</text>
<text x="254" y="64.4">33R</text>
<text x="254" y="61.9">33R</text>
<text x="37.8" y="66.7">76</text>
<text x="37.8" y="69.2">72</text>
<text x="42.4" y="68">JTMS-SWCLK/</text>
<text x="42.4" y="70.5">JTMS-SWDIO/</text>
<text x="127.8" y="66.7">TIM8_CH3/SDIO_D0/TIM3_CH3/DCMI_D2/</text>
<text x="128.2" y="71.8">SPI3_SCK/I2S3_CK/UART4_TX/SDIO_D2</text>
<text x="128.4" y="69.2">I2S_CKIN/TIM8_CH4/SDIO_D1/I2C3_SDA</text>
<text x="170.2" y="70.5">78</text>
<text x="170.2" y="68">66</text>
<text x="245.1" y="69.7">10K</text>
<text x="245.1" y="66.9">10K</text>
<text x="255.3" y="69.7">R58</text>
<text x="255.3" y="66.9">R59</text>
<text x="37.8" y="74.3">15</text>
<text x="37.8" y="76.8">16</text>
<text x="42.4" y="75.6">OTG_HS_ULPI_STP/</text>
<text x="120.2" y="74.3">UART4_RX/SPI3_MISO/SDIO_D3/DCMI_D4/USAR</text>
<text x="121.6" y="76.9">UART5_TX/SDIO_CK/DCMI_D9/SPI3_MOSI/I2C3</text>
<text x="170.2" y="75.6">80</text>
<text x="170.2" y="73">79</text>
<text x="246.1" y="76.1">10K</text>
<text x="246.4" y="73">10K</text>
<text x="257" y="73">R13</text>
<text x="257.6" y="75.6">R12</text>
<text x="37.8" y="79.4">17</text>
<text x="37.8" y="81.9">18</text>
<text x="42.4" y="78.1">ETH_MDC/</text>
<text x="42.4" y="80.7">SPI2_MISO</text>
<text x="42.4" y="83.2">SPI2_MOSI</text>
<text x="123.7" y="79.4">TIM3_ETR/UART5_RX/SDIO_CMD/DCMI_D11/</text>
<text x="170.2" y="83.2">7</text>
<text x="170.2" y="78.1">83</text>
<text x="246.1" y="78.6">10K</text>
<text x="246.1" y="81.2">10K</text>
<text x="246.1" y="83.7">10K</text>
<text x="257.6" y="78.1">R56</text>
<text x="257.6" y="80.7">R57</text>
<text x="257.6" y="83.2">R32</text>
<text x="37.8" y="89.5">21</text>
<text x="156.7" y="84.5">EVENTOUT</text>
<text x="158" y="89.6">TIM3_CH3</text>
<text x="170.2" y="88.3">36</text>
<text x="42.4" y="90.8">VREF+</text>
<text x="156" y="94.6">FSMC_ALE/</text>
<text x="158" y="92.1">TIM3_CH4</text>
<text x="170.2" y="90.8">37</text>
<text x="170.2" y="93.4">59</text>
<text x="247.9" y="91.1">R83</text>
<text x="256.5" y="91.1">33R</text>
<text x="37.8" y="97.2">24</text>
<text x="42.4" y="98.4">USART2_RTS</text>
<text x="221.7" y="101.8">C10</text>
<text x="226.8" y="99.2" transform="rotate(-90 226.8 99.2)">2</text>
<text x="230.9" y="102">22PF</text>
<text x="232.7" y="99.2" transform="rotate(-90 232.7 99.2)">1</text>
<text x="247.9" y="96.2">R40</text>
<text x="259.3" y="96.2">10K</text>
<text x="37.8" y="102.2">34</text>
<text x="42.4" y="103.5">ETH_RMII_RX_D1</text>
<text x="156.7" y="106.1">EVENTOUT</text>
<text x="157.7" y="103.5">SPI2_SCK</text>
<text x="170.2" y="107.3">32</text>
<text x="170.2" y="104.8">35</text>
<text x="170.2" y="102.2">47</text>
<text x="221.3" y="107.8">1</text>
<text x="227.9" y="104.8">Y3</text>
<text x="235.7" y="107.8">4</text>
<text x="37.8" y="109.9">29</text>
<text x="37.8" y="112.4">30</text>
<text x="42.4" y="111.1">SPI1_NSS</text>
<text x="42.4" y="113.7">SPI1_SCK/OTG_HS_ULPI_CK</text>
<text x="131.9" y="113.7">JTDO/TRACESEO/SPI3_SCK/I2S_CK</text>
<text x="150.6" y="111.1">ETH_RMII_RX_D0</text>
<text x="156.6" y="108.6">SPI1_MOSI/</text>
<text x="170.2" y="109.9">33</text>
<text x="170.2" y="112.4">89</text>
<text x="218.7" y="113.4" transform="rotate(-90 218.7 113.4)">R16</text>
<text x="221.3" y="113.4">3</text>
<text x="224.8" y="109.1">X1 GND</text>
<text x="235.7" y="113.4">2</text>
<text x="276.2" y="112.7">5</text>
<text x="276.2" y="110.1">6</text>
<text x="37.8" y="114.9">31</text>
<text x="42.4" y="116.2">SPI1_MISO</text>
<text x="155.9" y="116.2">FSMC_CLK/</text>
<text x="170.2" y="114.9">84</text>
<text x="224.8" y="114.7">X2 GND</text>
<text x="226.5" y="118.5">OSC-</text>
<text x="276.2" y="117.7">3</text>
<text x="276.2" y="115.2">4</text>
<text x="38.9" y="125.1">4</text>
<text x="157.7" y="121.3">SPI2_SCK</text>
<text x="157.9" y="123.8">SPI2_NSS</text>
<text x="170.2" y="125.1">53</text>
<text x="170.2" y="120">52</text>
<text x="170.2" y="122.6">51</text>
<text x="218.7" y="121.4" transform="rotate(-90 218.7 121.4)">1M</text>
<text x="222.3" y="123.6">C11</text>
<text x="227.3" y="121" transform="rotate(-90 227.3 121)">2</text>
<text x="231.4" y="123.8">22PF</text>
<text x="233.2" y="121" transform="rotate(-90 233.2 121)">1</text>
<text x="276.2" y="122.8">1</text>
<text x="276.2" y="120.3">2</text>
<text x="290.6" y="122.8">7</text>
<text x="290.6" y="120.3">8</text>
<text x="38.9" y="127.6">5</text>
<text x="42.4" y="126.4">TRACED2</text>
<text x="42.4" y="128.9">TRACED3</text>
<text x="120.2" y="126.4">SPI2_MISO/TIM1_CH2N/TIM12_CH1/OTG_HS_DM</text>
<text x="156.4" y="131.7">FSMC_CLE</text>
<text x="157.1" y="128.9">SPI2_MOSI</text>
<text x="170.2" y="130.4">58</text>
<text x="170.2" y="127.6">54</text>
<text x="281.6" y="130.5">CON1</text>
<text x="282.2" y="128.4">6PIN</text>
<text x="37.8" y="135.3">96</text>
<text x="37.8" y="132.7">95</text>
<text x="37.8" y="137.8">77</text>
<text x="42.4" y="136.5">TIM4_CH3/SDIO_D4/TIM10_CH1</text>
<text x="42.4" y="134">TIM4_CH3/SDIO_D4/TIM10_CH1</text>
<text x="170.2" y="137.8">90</text>
<text x="42.4" y="139.1">JTDI/</text>
<text x="141.5" y="141.6">I2C_SMBA/CAN2_RX/MOSI</text>
<text x="148" y="139.1">NJTRST/SP13_MISO</text>
<text x="170.2" y="140.3">91</text>
<text x="37.8" y="145.4">98</text>
<text x="37.8" y="148">97</text>
<text x="42.4" y="146.7">FSMC_NBL1</text>
<text x="42.4" y="149.2">TIM4_ETR</text>
<text x="161.8" y="146.7">MCO1</text>
<text x="170.2" y="145.4">67</text>
<text x="37.8" y="150.5">48</text>
<text x="42.4" y="151.8">I2C2_SDA/USART3_RX/</text>
<text x="157.7" y="151.8">I2S3_MCK</text>
<text x="157.7" y="154.3">I2S2_MCK</text>
<text x="170.2" y="150.5">64</text>
<text x="170.2" y="153">63</text>
<text x="145.9" y="161.9">FSMC_A18/TIM4_CH2/</text>
<text x="170.2" y="160.7">60</text>
<text x="228.9" y="159.1">1</text>
<text x="232.9" y="160.9" transform="rotate(-90 232.9 160.9)">100NF</text>
<text x="235" y="159.1">1</text>
<text x="239" y="160.9" transform="rotate(-90 239 160.9)">22UF</text>
<text x="240.6" y="159.1">1</text>
<text x="244.6" y="160.9" transform="rotate(-90 244.6 160.9)">10UF</text>
<text x="246.2" y="159.1">1</text>
<text x="250.2" y="160.9" transform="rotate(-90 250.2 160.9)">100NF</text>
<text x="251.8" y="159.1">1</text>
<text x="255.8" y="160.9" transform="rotate(-90 255.8 160.9)">100NF</text>
<text x="257.4" y="159.1">1</text>
<text x="261.4" y="160.9" transform="rotate(-90 261.4 160.9)">100NF</text>
<text x="263" y="159.1">1</text>
<text x="267" y="160.9" transform="rotate(-90 267 160.9)">100NF</text>
<text x="268.6" y="159.1">1</text>
<text x="272.5" y="160.9" transform="rotate(-90 272.5 160.9)">100NF</text>
<text x="273.9" y="159.1">1</text>
<text x="277.9" y="160.9" transform="rotate(-90 277.9 160.9)">100NF</text>
<text x="157.9" y="167">I2C1_SDA</text>
<text x="170.2" y="165.7">93</text>
<text x="37.8" y="173.4">25</text>
<text x="37.8" y="168.3">69</text>
<text x="37.8" y="170.8">68</text>
<text x="42.4" y="169.6">USART1_RX/</text>
<text x="42.4" y="172.1">USART1_TX/</text>
<text x="157.6" y="169.6">I2C1_SCL/</text>
<text x="170.2" y="168.3">92</text>
<text x="170.2" y="173.4">73</text>
<text x="228.9" y="168.6">2</text>
<text x="232.7" y="170.1" transform="rotate(-90 232.7 170.1)">C16</text>
<text x="235" y="168.6">2</text>
<text x="238.8" y="170.1" transform="rotate(-90 238.8 170.1)">C23</text>
<text x="240.6" y="168.6">2</text>
<text x="244.4" y="170.1" transform="rotate(-90 244.4 170.1)">C24</text>
<text x="246.2" y="168.6">2</text>
<text x="249.9" y="170.1" transform="rotate(-90 249.9 170.1)">C25</text>
<text x="251.8" y="168.6">2</text>
<text x="255.5" y="170.1" transform="rotate(-90 255.5 170.1)">C26</text>
<text x="257.4" y="168.6">2</text>
<text x="261.1" y="170.1" transform="rotate(-90 261.1 170.1)">C27</text>
<text x="263" y="168.6">2</text>
<text x="266.7" y="170.1" transform="rotate(-90 266.7 170.1)">C28</text>
<text x="268.6" y="168.6">2</text>
<text x="272.3" y="170.1" transform="rotate(-90 272.3 170.1)">C29</text>
<text x="273.9" y="168.6">2</text>
<text x="277.6" y="170.1" transform="rotate(-90 277.6 170.1)">C44</text>
<text x="37.8" y="175.9">26</text>
<text x="42.4" y="174.6">USART2_TX/TIM5_CH3</text>
<text x="42.4" y="177.2">USART2_RX/TIM5_CH4</text>
<text x="157" y="177.2">TMR5_CH2</text>
<text x="159.6" y="174.6">VCAP_2</text>
<text x="161.8" y="179.7">VDDA</text>
<text x="170.2" y="178.4">22</text>
<text x="170.2" y="175.9">49</text>
<text x="162.1" y="184.8">VSSA</text>
<text x="170.2" y="183.5">20</text>
<text x="176.9" y="185.6">1</text>
<text x="181.9" y="185.6">1</text>
<text x="188" y="185.6">1</text>
<text x="193.1" y="185.6">1</text>
<text x="65.3" y="188.4" transform="rotate(-90 65.3 188.4)">GND</text>
<text x="67.8" y="188.4" transform="rotate(-90 67.8 188.4)">GND</text>
<text x="70.4" y="188.4" transform="rotate(-90 70.4 188.4)">GND</text>
<text x="72.9" y="188.4" transform="rotate(-90 72.9 188.4)">GND</text>
<text x="118.6" y="188.4" transform="rotate(-90 118.6 188.4)">VDD</text>
<text x="121.2" y="188.4" transform="rotate(-90 121.2 188.4)">VDD</text>
<text x="123.7" y="188.4" transform="rotate(-90 123.7 188.4)">VDD</text>
<text x="126.2" y="188.4" transform="rotate(-90 126.2 188.4)">VDD</text>
<text x="128.8" y="188.4" transform="rotate(-90 128.8 188.4)">VDD</text>
<text x="131.3" y="188.4" transform="rotate(-90 131.3 188.4)">VDD</text>
<text x="180.8" y="187.3" transform="rotate(-90 180.8 187.3)">NC/225</text>
<text x="185.9" y="187.3" transform="rotate(-90 185.9 187.3)">NC/225</text>
<text x="192" y="187.3" transform="rotate(-90 192 187.3)">100NF</text>
<text x="197.1" y="187.3" transform="rotate(-90 197.1 187.3)">10UF</text>
<text x="64" y="193" transform="rotate(-90 64 193)">10</text>
<text x="66.5" y="193" transform="rotate(-90 66.5 193)">27</text>
<text x="69.1" y="193" transform="rotate(-90 69.1 193)">74</text>
<text x="71.6" y="193" transform="rotate(-90 71.6 193)">99</text>
<text x="117.3" y="193" transform="rotate(-90 117.3 193)">11</text>
<text x="119.9" y="193" transform="rotate(-90 119.9 193)">19</text>
<text x="122.4" y="193" transform="rotate(-90 122.4 193)">28</text>
<text x="125" y="193" transform="rotate(-90 125 193)">50</text>
<text x="127.5" y="193" transform="rotate(-90 127.5 193)">75</text>
<text x="130" y="194.2" transform="rotate(-90 130 194.2)">100</text>
<text x="176.9" y="195">2</text>
<text x="180.6" y="196.5" transform="rotate(-90 180.6 196.5)">C72</text>
<text x="181.9" y="195">2</text>
<text x="185.7" y="196.5" transform="rotate(-90 185.7 196.5)">C73</text>
<text x="188" y="195">2</text>
<text x="191.8" y="196.5" transform="rotate(-90 191.8 196.5)">C74</text>
<text x="193.1" y="195">2</text>
<text x="196.9" y="196.5" transform="rotate(-90 196.9 196.5)">C83</text>
</g>
<g font-size="2.2">
<text x="241" y="40.7" transform="rotate(-90 241 40.7)">ED1</text>
<text x="246.6" y="40.7" transform="rotate(-90 246.6 40.7)">ED8</text>
<text x="253.7" y="49.5" transform="rotate(-90 253.7 49.5)">NC/ESD9B5V</text>
<text x="259.3" y="49.5" transform="rotate(-90 259.3 49.5)">NC/ESD9B5V</text>
<text x="255.7" y="140.7" transform="rotate(-90 255.7 140.7)">NC/ESD9B5V</text>
<text x="259.3" y="140.7" transform="rotate(-90 259.3 140.7)">NC/ESD9B5V</text>
<text x="263.1" y="140.8" transform="rotate(-90 263.1 140.8)">ED4</text>
<text x="266.9" y="140.8" transform="rotate(-90 266.9 140.8)">ED6</text>
</g>
<g font-size="2">
<text x="235.2" y="201.8">2023-03-27</text>
<text x="280.9" y="201.8">V1.0</text>
<text x="235.5" y="205.4">HGL</text>
<text x="281.7" y="205.4">1</text>
<text x="287.8" y="205.4">5</text>
</g>
<g font-size="1.6">
<text x="221.5" y="201.6">Date:</text>
<text x="272.3" y="201.6">Rev:</text>
<text x="221.5" y="205.1">Designed by:</text>
<text x="272" y="205.1">Sheet:</text>
<text x="284.9" y="205.1">of</text>
</g>
</svg>
